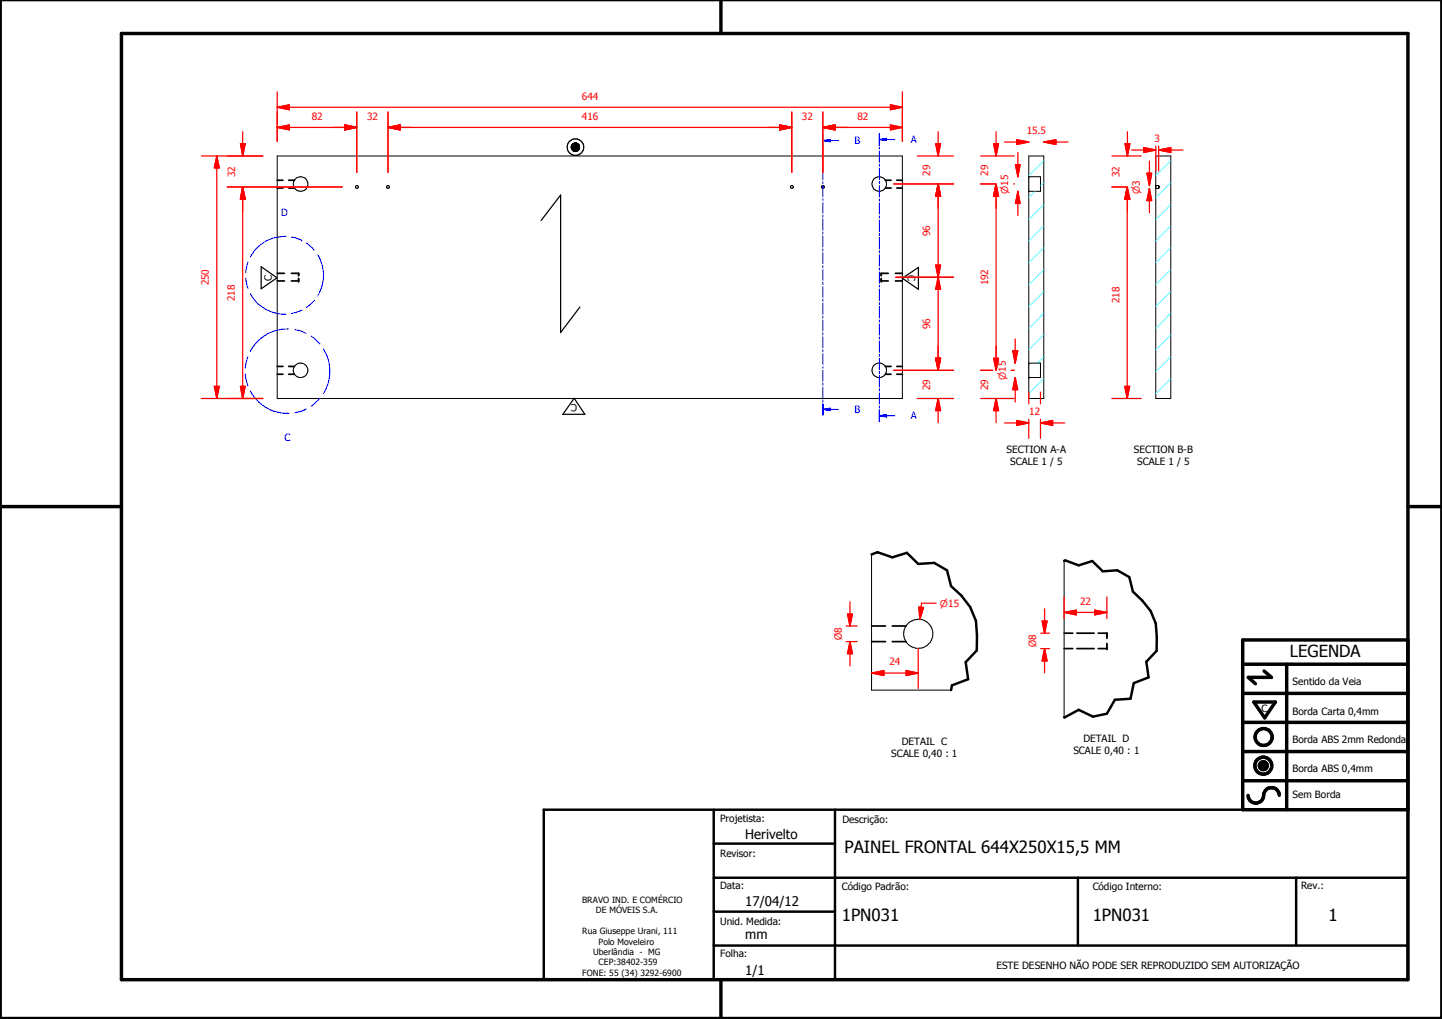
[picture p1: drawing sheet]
<svg xmlns="http://www.w3.org/2000/svg" width="297mm" height="210mm" viewBox="0 0 297 210" stroke-linecap="round" stroke-linejoin="round" font-family="sans-serif">
<g fill="none" stroke="#000" stroke-width=".35">
<path d="M57.1 37.1h1.2M57.1 38.7h1.2M59.5 37.1h1.2M59.5 38.7h1.2M182.4 37.1h1.2M182.4 38.7h1.2M184.7 37.1h1.2M184.7 38.7h1.2M57.1 56.3h1.5M57.1 57.9h1.5M60 56.3h1.5v.5M61.5 57.4v.5h-1.5"/>
<path d="M181.5 57.4v.5h1.5M183 56.3h-1.5v.5M184.4 56.3h1.5M184.4 57.9h1.5M57.1 75.5h1.2M57.1 77.1h1.2M59.5 75.5h1.2M59.5 77.1h1.2M182.4 75.5h1.2M182.4 77.1h1.2M184.7 75.5h1.2M184.7 77.1h1.2"/>
<path d="M179.5 128.9h2.9M179.5 132.2h2.9M183.8 128.9h2.8M183.8 132.2h2.8M219.2 130.4h1.8M219.2 133.6h1.8M221.8 130.4h3.6M221.8 133.6h3.6M226.2 130.4h1.8v1.1M228 132.5v1.1h-1.8"/>
</g>
<g fill="#000">
<circle cx="61.5" cy="57.9" r=".18"/>
<circle cx="181.5" cy="57.9" r=".18"/>
<circle cx="228" cy="130.4" r=".18"/>
<circle cx="228" cy="133.6" r=".18"/>
</g>
<g fill="none" stroke="#000" stroke-width=".21">
<path d="M57.1 32.1h128.8v50h-128.8zM73.3 38.3a.31 .31 0 0 1 .5 0 .31 .31 0 0 1-.1 .5 .31 .31 0 0 1-.5-.1zM79.7 38.3a.3 .3 0 0 1 .5 0 .3 .3 0 0 1-.2 .5 .3 .3 0 0 1-.4-.3zM117.7 30.3l1.7 .1zM117.7 30.2l1.7 .1zM117.7 30.1l1.7 .1zM117.7 30.4h1.7zM117.7 30.4l1.6 .1zM117.7 30.5l1.6 .1zM117.7 30.1h1.6zM117.7 30.6h1.6zM117.8 30l1.5 .1z"/>
<path d="M117.8 30.6l1.5 .1zM117.8 29.9l1.5 .1zM117.8 30.7h1.5zM117.8 30.7l1.4 .1zM117.9 29.8l1.4 .1zM117.9 30.8h1.3zM117.9 30.8l1.3 .1zM117.9 29.8h1.3zM117.9 30.9h1.3zM117.9 30.9h1.2zM118 29.7l1.2 .1h-1.3zM118 29.7l1.2 .1z"/>
<path d="M118 29.7h1.1zM118 30.9h1.1zM118 30.9l1 .1zM118 29.6l1.1 .1zM118 29.6h1zM118 31h1zM118 31l1 .1zM118.1 29.6h.9zM118.1 31.1h.9zM118.1 31.1h.8zM118.2 29.5l.8 .1zM118.2 29.5h.7z"/>
<path d="M118.2 31.1h.7zM118.2 31.1h.6zM118.3 29.5h.6zM118.3 29.5h.5zM118.3 31.1h.5zM118.3 31.1h.4zM118.4 29.5h.4zM118.4 29.5h.3zM118.4 31.1h.3zM118.4 31.1l.2 .1zM118.4 29.5h.2zM118.4 31.2h.2z"/>
<path d="M162.9 38.3h.4l.1 .4a.31 .31 0 0 1-.5 0 .31 .31 0 0 1 0-.4zM211.9 32.1h3.1v50h-3.1zM211.9 36.4h2.4v3h-2.4M238.1 38.2h.1M238.1 38.2h.6M238.1 32.1h3.1v50h-3.1zM238.1 38.8h.6M238.7 38.2h.1M238.7 38.2l.1 .3-.1 .3M238.7 38.2v.6M211.9 77.8h.1M211.9 74.8h.1"/>
<path d="M211.9 74.8h2.4v3h-2.4M179.5 114.2v28h16.4M219.2 115.5v32.2M259.4 157.6l1.6 .1zM259.4 157.7l1.6 .1zM259.4 157.8l1.6 .1zM259.4 157.9h1.6v.1zM259.4 157.9l1.6 .1h-1.5zM259.4 157.6h1.6zM259.5 158h1.5zM259.5 158l1.4 .1zM259.5 157.5l1.5 .1z"/>
<path d="M259.5 158.1h1.4zM259.5 157.4l1.5 .1zM259.5 158.1l1.4 .1zM259.5 157.3l1.4 .1zM259.6 158.2h1.3zM259.6 158.2h1.2zM259.6 157.2l1.3 .1zM259.6 158.2l1.2 .1zM259.6 157.2h1.3zM259.7 158.3h1.1zM259.7 158.3l1 .1zM259.7 157.1l1.1 .1z"/>
<path d="M259.7 157.1h1.1zM259.8 158.4h.9zM259.8 158.4h.8zM259.8 157.1h1zM259.8 157.1h.9zM259.8 158.4l.8 .1zM259.8 157l.9 .1zM259.8 157h.8zM259.9 158.5h.7zM259.9 158.5h.6zM259.9 157h.7zM260 158.5h.5z"/>
<path d="M260 158.5h.4zM260 157h.6zM260.1 158.5h.3zM260.1 158.5h.2zM260.1 156.9l.4 .1zM260.1 156.9h.3zM260.1 156.9h.2z"/>
<circle cx="61.9" cy="37.9" r="1.51"/>
<circle cx="169.5" cy="38.5" r=".3"/>
<circle cx="181.1" cy="37.9" r="1.49"/>
<circle cx="61.9" cy="76.3" r="1.5"/>
<circle cx="181.1" cy="76.3" r="1.49"/>
<circle cx="189.2" cy="130.6" r="3"/>
</g>
<path d="M179.5 114.2l1.3-.5 3 1.1 3-.9 2.3 2.3 3.3-.2 2.7 1.5 .8 3.2 2.1 2 1.9 2.4 1.1 2.8 .2 3v3.1l-2.3 2.4 .5 3.5-3.3 1.3-.2 1M219.2 115.5l.3-.1 2.7 1.1 2.8-.9 2.2 2.1 3-.2 2.4 1.4 .8 3 1.9 1.8 1.7 2.2 1.1 2.5 .2 2.8-.1 2.9-2.1 2.2 .5 3.2-3.1 1.2-.6 3.2-3.2 .2-1.7 2.9-2.9 .6-2.9-1.4-3 1.5M112 166.8h178v35h-178zM147 173.8h25M147 166.8v35M172 166.8v35M147 194.8h143M147 180.8h143M147 187.8h25M222 180.8v14M267 180.8v14" fill="none" stroke="#000" stroke-width=".51"/>
<g fill="#000">
<path d="M117.7 30.3l1.7 .1zM117.7 30.2l1.7 .1zM117.7 30.1l1.7 .1zM117.7 30.1h1.6zM117.8 30l1.5 .1zM117.8 29.9l1.5 .1zM117.9 29.8l1.4 .1zM117.9 29.8h1.3zM118 29.7l1.2 .1h-1.3zM118 29.7l1.2 .1zM118 29.7h1.1zM118 29.6l1.1 .1z"/>
<path d="M118 29.6h1zM118.1 29.6h.9zM118.2 29.5l.8 .1zM118.2 29.5h.7zM118.3 29.5h.6zM118.3 29.5h.5zM118.4 29.5h.4zM118.4 29.5h.3zM118.4 29.5h.2zM118.4 31.1l.2 .1zM118.4 31.2h.2zM118.3 31.1h.4z"/>
<path d="M118.4 31.1h.3zM118.2 31.1h.6zM118.3 31.1h.5zM118.1 31.1h.8zM118.2 31.1h.7zM118 31l1 .1zM118.1 31.1h.9zM118 30.9l1 .1zM118 31h1zM117.9 30.9h1.2zM118 30.9h1.1zM117.9 30.8l1.3 .1z"/>
<path d="M117.9 30.9h1.3zM117.8 30.7l1.4 .1zM117.9 30.8h1.3zM117.7 30.6h1.6zM117.8 30.6l1.5 .1zM117.8 30.7h1.5zM117.7 30.4l1.6 .1zM117.7 30.5l1.6 .1zM117.7 30.4h1.7zM259.4 157.6h1.6zM259.5 157.5l1.5 .1zM259.5 157.4l1.5 .1z"/>
<path d="M259.5 157.3l1.4 .1zM259.6 157.2l1.3 .1zM259.6 157.2h1.3zM259.7 157.1l1.1 .1zM259.7 157.1h1.1zM259.8 157.1h1zM259.8 157.1h.9zM259.8 157l.9 .1zM259.8 157h.8zM259.9 157h.7zM260 157h.6zM260.1 156.9l.4 .1z"/>
<path d="M260.1 156.9h.3zM260.1 156.9h.2zM260.1 158.5h.2zM260 158.5h.4zM260.1 158.5h.3zM259.9 158.5h.6zM260 158.5h.5zM259.8 158.4l.8 .1zM259.9 158.5h.7zM259.8 158.4h.8zM259.7 158.3l1 .1zM259.8 158.4h.9z"/>
<path d="M259.6 158.2l1.2 .1zM259.7 158.3h1.1zM259.6 158.2h1.2zM259.5 158.1l1.4 .1zM259.6 158.2h1.3zM259.5 158l1.4 .1zM259.5 158.1h1.4zM259.4 157.9l1.6 .1h-1.5zM259.5 158h1.5zM259.4 157.6l1.6 .1zM259.4 157.7l1.6 .1zM259.4 157.8l1.6 .1z"/>
<path d="M259.4 157.9h1.6v.1z"/>
</g>
<g fill="none" stroke="#000" stroke-width=".71">
<path d="M148.5 0v6.9M297 -.1v209.9h-297v-209.9M25 6.9h265v194.9h-265zM0 104.4h25M290 104.4h7M256 136.8h34M260.4 138.2l1.5 1.3h-4.8l1.5 1.3M265 136.8v30M290 131.8h-34v35h34M256 154.8h34M256 148.8h34M256 142.8h34"/>
<path d="M258.3 144.6h4.4l-2.2 3.3zM256 160.8h34M257.1 163.8a1.62 1.62 0 0 0 1.8 1.6 1.62 1.62 0 0 0 1.4-1.9 1.63 1.63 0 0 1 1.7-1.2 1.63 1.63 0 0 1 1.5 1.5M148.5 201.8v8"/>
<circle cx="260.2" cy="157.7" r="1.76"/>
<circle cx="260.2" cy="157.7" r=".82"/>
<circle cx="260.3" cy="151.8" r="1.76"/>
</g>
<g fill="none" stroke="#00f" stroke-width=".21">
<path d="M181.1 27.6v2.3M181.1 30.3v.4M181.1 31.1v2.3M181.1 33.8v.5M181.1 34.7v2.3M181.1 37.4v.4M181.1 38.2v2.4M181.1 28.7h1.5M181.1 40.9v.5M181.1 41.8v2.3M181.1 44.5v.5M181.1 45.3v2.4"/>
<path d="M181.1 48v.5M181.1 48.9v2.4M181.1 51.6v.5M181.1 52.5v2.3M181.1 55.2v.4M181.1 56v2.4M181.1 58.8v.4M181.1 59.6v2.3M181.1 62.3v.4M181.1 63.1v2.4M181.1 65.9v.4M181.1 66.7v2.3"/>
<path d="M181.1 69.4v.4M181.1 70.2v2.4M181.1 73v.4M181.1 73.8v2.4M181.1 76.5v.5M181.1 77.3v2.4M181.1 80.1v.4M181.1 80.9v2.4M181.1 83.7v.4M181.1 84.5v2.3"/>
</g>
<path d="M181.1 27.6v2.3M181.1 84.5v2.3" fill="none" stroke="#00f" stroke-width=".3"/>
<path d="M181.1 28.7l1.5-.2v.5z" fill="#00f"/>
<path d="M181.1 28.7l1.5-.2v.5zM182.6 28.7h1.7M181.1 85.6h1.5" fill="none" stroke="#00f" stroke-width=".21"/>
<path d="M181.1 85.6l1.5-.2v.5z" fill="#00f"/>
<g fill="none" stroke="#00f" stroke-width=".21">
<path d="M169.5 27.9v2.2M169.5 30.5v.4M169.5 31.3v2.3M169.5 34v.4M169.5 34.8v2.2M169.5 37.4v.4M169.5 38.2v2.3M169.5 29h1.5M169.5 40.9v.4M169.5 41.7v2.2M169.5 44.3v.5M169.5 45.1v2.3"/>
<path d="M169.5 47.8v.4M169.5 48.6v2.3M169.5 51.3v.4M169.5 52.1v2.2M169.5 54.7v.5M169.5 55.5v2.3M169.5 58.2v.4M169.5 59v2.3M169.5 61.6v.5M169.5 62.4v2.3M169.5 65.1v.4M169.5 65.9v2.3"/>
<path d="M169.5 68.5v.5M169.5 69.4v2.2M169.5 72v.5M169.5 72.9v2.2M169.5 75.5v.4M169.5 76.3v2.2M169.5 78.9v.5M169.5 79.8v2.2M169.5 82.4v.4M169.5 83.2v2.3M181.1 85.6l1.5-.2v.5zM182.6 85.6h1.7"/>
</g>
<path d="M213.2 39.4l-1.3 1.3M215 37.6l-.7 .7M215 33.1l-3.1 3.1M215 55.5l-3.1 3.1M215 51.1l-3.1 3M215 46.6l-3.1 3.1M215 42.1l-3.1 3.1M215 78l-3.1 3.1M215 73.5l-1.3 1.3M215 69l-3.1 3.1M215 64.5l-3.1 3.1M215 60l-3.1 3.1" fill="none" stroke="#0ff" stroke-width=".21"/>
<path d="M169.5 27.9v2.2M169.5 83.2v2.3" fill="none" stroke="#00f" stroke-width=".3"/>
<path d="M169.5 29l1.5-.3v.5z" fill="#00f"/>
<path d="M169.5 29l1.5-.3v.5zM171 29h1.7M169.5 84.3h1.5" fill="none" stroke="#00f" stroke-width=".21"/>
<path d="M169.5 84.3l1.5-.2v.5z" fill="#00f"/>
<g fill="none" stroke="#00f" stroke-width=".21">
<path d="M50.6 57.3l.5 2.2M51.1 54l-.5 2.2M58.9 48.7a7.9 7.9 0 0 0-7.3 4.3M60 48.8l2.1 .7M62.1 49.5h.1M63.1 50.1l1.7 1.5M65.4 52.5a8 8 0 0 1 0 8.5M50.5 77l.6 2.4M51.1 73.5l-.6 2.4M51.6 60.5a8.2 8.2 0 0 0 7.3 4.2M59.5 67.8a8.6 8.6 0 0 0-7.9 4.6M60.7 67.9l1.4 .3 .9 .5"/>
<path d="M62.1 63.9l-2.1 .7M64.1 69.2l1.8 1.7M64.8 61.8l-1.7 1.5M66.6 71.8a8.8 8.8 0 0 1 0 9.3M51.6 80.5a8.6 8.6 0 0 0 7.9 4.6M63 84.2l-.9 .5-1.4 .3M65.9 82l-1.8 1.7M169.5 84.3l1.5-.2v.5zM171 84.3h1.7"/>
</g>
<path d="M241.2 37.6l-3.1 3.1M241.2 33.1l-3.1 3.1M241.2 55.5l-3.1 3.1M241.2 51.1l-3.1 3M241.2 46.6l-3.1 3.1M241.2 42.1l-3.1 3.1M241.2 78l-3.1 3.1M241.2 73.5l-3.1 3.1M241.2 69l-3.1 3.1M241.2 64.5l-3.1 3.1M241.2 60l-3.1 3.1" fill="none" stroke="#0ff" stroke-width=".21"/>
<path d="M189.7 125.1l-.2 2.5" fill="none" stroke="#f00" stroke-width=".25"/>
<path d="M189.3 125.1h.9l-.7 2.5z" fill="#f00"/>
<path d="M186.6 138.6h2.5M189.3 125.1h.9l-.7 2.5zM192.8 124.2h-3l-.1 .9" fill="none" stroke="#f00" stroke-width=".25"/>
<path d="M186.6 138.1l2.5 .5-2.5 .5z" fill="#f00"/>
<path d="M179.5 138.6h2.6M186.6 138.1l2.5 .5-2.5 .5z" fill="none" stroke="#f00" stroke-width=".25"/>
<path d="M179.5 138.6l2.6-.5v1z" fill="#f00"/>
<path d="M175.1 132.2v2.5M179.5 138.6l2.6-.5v1zM182.1 138.6h4.5M189.1 133.6v8.2" fill="none" stroke="#f00" stroke-width=".25"/>
<path d="M175.1 132.2l.5 2.5h-1z" fill="#f00"/>
<path d="M175.1 132.2l.5 2.5h-1zM175.1 126.5v2.4" fill="none" stroke="#f00" stroke-width=".25"/>
<path d="M174.6 126.5h1l-.5 2.4z" fill="#f00"/>
<path d="M174.3 128.9h2.3M174.3 132.2h2.3M174.6 126.5h1l-.5 2.4zM175.1 124v2.5M175.1 134.7v2.5M215.2 133.6v2.5" fill="none" stroke="#f00" stroke-width=".25"/>
<path d="M215.2 133.6l.5 2.5h-1z" fill="#f00"/>
<path d="M215.2 133.6l.5 2.5h-1zM215.2 127.9v2.5" fill="none" stroke="#f00" stroke-width=".25"/>
<path d="M214.7 127.9h1l-.5 2.5z" fill="#f00"/>
<path d="M214.4 130.4h1.8M214.4 133.6h1.8M214.7 127.9h1l-.5 2.5zM215.2 125.4v2.5M215.2 136.1v2.5M219.2 126.2h2.5" fill="none" stroke="#f00" stroke-width=".25"/>
<path d="M219.2 126.2l2.5-.5v1z" fill="#f00"/>
<path d="M219.2 126.2l2.5-.5v1zM225.5 126.2h2.5" fill="none" stroke="#f00" stroke-width=".25"/>
<path d="M225.5 125.7l2.5 .5-2.5 .5z" fill="#f00"/>
<path d="M57.1 26.2h2.5M219.2 123v4.4M221.7 126.2h3.8M225.5 125.7l2.5 .5-2.5 .5zM228 123v4.4" fill="none" stroke="#f00" stroke-width=".25"/>
<g fill="none" stroke="#000" stroke-width=".25">
<path d="M53.8 54.9l3.3 2.3-3.3 2.3zM111.5 45.4l4-5.2v28.3l4-5.3M185.9 57.3l3.3-2.2v4.5zM118.3 82l2.2 3.3h-4.6z"/>
<circle cx="118.5" cy="30.3" r=".85"/>
<circle cx="118.5" cy="30.3" r="1.71"/>
</g>
<path d="M57.1 26.2l2.5-.5v1.1z" fill="#f00"/>
<path d="M57.1 26.2l2.5-.5v1.1zM71 26.2h2.5" fill="none" stroke="#f00" stroke-width=".25"/>
<path d="M71 25.7l2.5 .5-2.5 .6z" fill="#f00"/>
<path d="M57.1 23.1v6M59.6 26.2h13.9M71 25.7l2.5 .5-2.5 .6zM73.5 23.1v12.4" fill="none" stroke="#f00" stroke-width=".25"/>
<path d="M71 25.7l2.5 .5-2.5 .6z" fill="#f00"/>
<path d="M71 25.7l2.5 .5-2.5 .6zM79.9 26.2h2.5" fill="none" stroke="#f00" stroke-width=".25"/>
<path d="M79.9 26.2l2.5-.5v1.1z" fill="#f00"/>
<path d="M68.5 26.2h2.5M73.5 23.1v12.4M79.9 26.2l2.5-.5v1.1zM79.9 26.2h5M79.9 23.1v12.4" fill="none" stroke="#f00" stroke-width=".25"/>
<path d="M79.9 26.2l2.5-.5v1.1z" fill="#f00"/>
<path d="M79.9 26.2l2.5-.5v1.1zM160.6 26.2h2.5" fill="none" stroke="#f00" stroke-width=".25"/>
<path d="M160.6 25.7l2.5 .5-2.5 .6z" fill="#f00"/>
<path d="M79.9 23.1v12.4M82.4 26.2h80.7M160.6 25.7l2.5 .5-2.5 .6zM163.1 23.1v12.4" fill="none" stroke="#f00" stroke-width=".25"/>
<path d="M160.6 25.7l2.5 .5-2.5 .6z" fill="#f00"/>
<path d="M160.6 25.7l2.5 .5-2.5 .6zM169.5 26.2h2.5" fill="none" stroke="#f00" stroke-width=".25"/>
<path d="M169.5 26.2l2.5-.5v1.1z" fill="#f00"/>
<path d="M158.1 26.2h2.5M163.1 23.1v12.4M169.5 26.2l2.5-.5v1.1zM169.5 26.2h5M169.5 23.1v12.4" fill="none" stroke="#f00" stroke-width=".25"/>
<path d="M169.5 26.2l2.5-.5v1.1z" fill="#f00"/>
<path d="M169.5 26.2l2.5-.5v1.1zM183.4 26.2h2.5" fill="none" stroke="#f00" stroke-width=".25"/>
<path d="M183.4 25.7l2.5 .5-2.5 .6z" fill="#f00"/>
<path d="M57.1 22.1h2.5M169.5 23.1v12.4M172 26.2h11.4M183.4 25.7l2.5 .5-2.5 .6zM185.9 23.1v6" fill="none" stroke="#f00" stroke-width=".25"/>
<path d="M57.1 22.1l2.5-.5v1z" fill="#f00"/>
<path d="M57.1 22.1l2.5-.5v1zM183.4 22.1h2.5" fill="none" stroke="#f00" stroke-width=".25"/>
<path d="M183.4 21.6l2.5 .5-2.5 .5z" fill="#f00"/>
<path d="M57.1 18.9v10.2M185.9 18.9v10.2M50 29.6v2.5M59.6 22.1h123.8M183.4 21.6l2.5 .5-2.5 .5z" fill="none" stroke="#f00" stroke-width=".25"/>
<path d="M49.5 29.6h1l-.5 2.5z" fill="#f00"/>
<path d="M49.5 29.6h1l-.5 2.5zM50 38.5v2.5" fill="none" stroke="#f00" stroke-width=".25"/>
<path d="M50 38.5l.5 2.5h-1z" fill="#f00"/>
<path d="M46.8 32.1h7.3M46.8 38.5h23.7M50 38.5l.5 2.5h-1zM50 27.1v2.5M50 41v2.5M50 79.6v2.5" fill="none" stroke="#f00" stroke-width=".25"/>
<path d="M49.5 79.6h1l-.5 2.5z" fill="#f00"/>
<path d="M50 38.5v2.5M49.5 79.6h1l-.5 2.5z" fill="none" stroke="#f00" stroke-width=".25"/>
<path d="M50 38.5l.5 2.5h-1z" fill="#f00"/>
<path d="M46.8 38.5h23.7M50 38.5l.5 2.5h-1zM50 41v38.6M44.7 79.6v2.5M46.8 82.1h7.3" fill="none" stroke="#f00" stroke-width=".25"/>
<path d="M44.2 79.6h1l-.5 2.5z" fill="#f00"/>
<path d="M44.7 32.1v2.5M44.2 79.6h1l-.5 2.5z" fill="none" stroke="#f00" stroke-width=".25"/>
<path d="M44.7 32.1l.5 2.5h-1z" fill="#f00"/>
<path d="M41.5 32.1h12.6M44.7 32.1l.5 2.5h-1zM44.7 34.6v45M193.2 29.6v2.5M41.5 82.1h12.6" fill="none" stroke="#f00" stroke-width=".25"/>
<path d="M192.7 29.6h1.1l-.6 2.5z" fill="#f00"/>
<path d="M192.7 29.6h1.1l-.6 2.5zM193.2 37.9v2.5" fill="none" stroke="#f00" stroke-width=".25"/>
<path d="M193.2 37.9l.6 2.5h-1.1z" fill="#f00"/>
<path d="M184.1 37.9h12.3M188.9 32.1h7.5M193.2 37.9l.6 2.5h-1.1zM193.2 27.1v2.5M193.2 37.9v5" fill="none" stroke="#f00" stroke-width=".25"/>
<path d="M193.2 37.9l.6 2.5h-1.1z" fill="#f00"/>
<path d="M193.2 37.9l.6 2.5h-1.1zM193.2 54.6v2.5" fill="none" stroke="#f00" stroke-width=".25"/>
<path d="M192.7 54.6h1.1l-.6 2.5z" fill="#f00"/>
<path d="M184.1 37.9h12.3M184.5 57.1h11.9M192.7 54.6h1.1l-.6 2.5zM193.2 40.4v14.2M193.2 73.8v2.5" fill="none" stroke="#f00" stroke-width=".25"/>
<path d="M192.7 73.8h1.1l-.6 2.5z" fill="#f00"/>
<path d="M193.2 57.1v2.5M192.7 73.8h1.1l-.6 2.5z" fill="none" stroke="#f00" stroke-width=".25"/>
<path d="M193.2 57.1l.6 2.5h-1.1z" fill="#f00"/>
<path d="M184.5 57.1h11.9M193.2 57.1l.6 2.5h-1.1zM193.2 59.6v14.2M184.1 76.3h12.3M193.2 82.1v2.5" fill="none" stroke="#f00" stroke-width=".25"/>
<path d="M193.2 82.1l.6 2.5h-1.1z" fill="#f00"/>
<path d="M193.2 73.8v2.5M193.2 82.1l.6 2.5h-1.1z" fill="none" stroke="#f00" stroke-width=".25"/>
<path d="M192.7 73.8h1.1l-.6 2.5z" fill="#f00"/>
<path d="M209.7 33.9v2.5M184.1 76.3h12.3M192.7 73.8h1.1l-.6 2.5zM193.2 71.3v2.5M188.9 82.1h7.5M193.2 84.6v2.5" fill="none" stroke="#f00" stroke-width=".25"/>
<path d="M209.2 33.9h.9l-.4 2.5z" fill="#f00"/>
<path d="M209.2 33.9h.9l-.4 2.5zM209.7 39.4v2.5" fill="none" stroke="#f00" stroke-width=".25"/>
<path d="M209.7 39.4l.4 2.5h-.9z" fill="#f00"/>
<path d="M205.2 29.6v2.5M209.7 39.4l.4 2.5h-.9zM209.7 31.4v2.5M209.7 41.9v2.5" fill="none" stroke="#f00" stroke-width=".25"/>
<path d="M204.7 29.6h1l-.5 2.5z" fill="#f00"/>
<path d="M204.7 29.6h1l-.5 2.5z" fill="none" stroke="#f00" stroke-width=".25"/>
<path d="M205.2 37.9l.5 2.5h-1z" fill="#f00"/>
<path d="M202 32.1h6.9M202 37.9h3.1M205.1 38.5l-.4 1.9h.4M205.2 37.9l.5 2.5h-1zM205.2 27.1v2.5M208.9 37.9h.1M205.2 40.7v2.2" fill="none" stroke="#f00" stroke-width=".25"/>
<path d="M205.2 37.9l.5 2.5h-1z" fill="#f00"/>
<path d="M205.2 37.9l.5 2.5h-1z" fill="none" stroke="#f00" stroke-width=".25"/>
<path d="M204.7 73.8h1l-.5 2.5z" fill="#f00"/>
<path d="M202 37.9h3.1M205.1 38.5l-.4 1.9h.4M208.9 37.9h.1M205.2 40.7v32.8M202 76.3h2.5M204.7 73.8h1l-.5 2.5zM208.3 76.3h.6M205.2 82.1v2.5" fill="none" stroke="#f00" stroke-width=".25"/>
<path d="M205.2 82.1l.5 2.5h-1z" fill="#f00"/>
<path d="M205.2 82.1l.5 2.5h-1z" fill="none" stroke="#f00" stroke-width=".25"/>
<path d="M204.7 73.8h1l-.5 2.5z" fill="#f00"/>
<path d="M202 76.3h2.5M204.7 73.8h1l-.5 2.5zM205.2 71.3v2.2M208.3 76.3h.6M209.1 72.3v2.5M202 82.1h6.9M205.2 84.6v2.5" fill="none" stroke="#f00" stroke-width=".25"/>
<path d="M208.6 72.3h1l-.5 2.5z" fill="#f00"/>
<path d="M208.6 72.3h1l-.5 2.5zM209.1 77.8v2.5" fill="none" stroke="#f00" stroke-width=".25"/>
<path d="M209.1 77.8l.5 2.5h-1z" fill="#f00"/>
<path d="M209.1 77.8l.5 2.5h-1zM209.1 69.8v2.5M209.1 80.3v2.5M214.3 87.1h2.5" fill="none" stroke="#f00" stroke-width=".25"/>
<path d="M214.3 87.1l2.5-.5v1z" fill="#f00"/>
<path d="M209.4 87.1h2.5M214.3 87.1l2.5-.5v1z" fill="none" stroke="#f00" stroke-width=".25"/>
<path d="M209.4 86.6l2.5 .5-2.5 .5z" fill="#f00"/>
<path d="M215 29.3h2.5M206.9 87.1h2.5M209.4 86.6l2.5 .5-2.5 .5zM211.9 80.8v2.4M211.9 86.4v3.9M214.3 80.8v2.4M214.3 86.4v3.9M216.8 87.1h2.5" fill="none" stroke="#f00" stroke-width=".25"/>
<path d="M215 29.3l2.5-.5v1z" fill="#f00"/>
<path d="M209.4 29.3h2.5M215 29.3l2.5-.5v1z" fill="none" stroke="#f00" stroke-width=".25"/>
<path d="M209.4 28.8l2.5 .5-2.5 .5z" fill="#f00"/>
<path d="M206.9 29.3h2.5M209.4 28.8l2.5 .5-2.5 .5zM217.5 29.3h2.5M232.2 29.6v2.5" fill="none" stroke="#f00" stroke-width=".25"/>
<path d="M231.7 29.6h1l-.5 2.5z" fill="#f00"/>
<path d="M231.7 29.6h1l-.5 2.5z" fill="none" stroke="#f00" stroke-width=".25"/>
<path d="M232.2 38.5l.5 2.5h-1z" fill="#f00"/>
<path d="M229.1 32.1h6M229.1 38.5h3.1M232.2 38.9l-.5 2.1h1v-.3M232.2 38.5l.5 2.5h-1zM232.2 27.1v2.5M236.8 35.7v2.5M232.2 40.7v2.8" fill="none" stroke="#f00" stroke-width=".25"/>
<path d="M236.3 35.7h.9l-.4 2.5z" fill="#f00"/>
<path d="M236.3 35.7h.9l-.4 2.5zM236.8 38.8v2.5" fill="none" stroke="#f00" stroke-width=".25"/>
<path d="M236.8 38.8l.4 2.5h-.9z" fill="#f00"/>
<path d="M235.6 30.9h2.5M236.8 38.8l.4 2.5h-.9zM236.8 33.2v2.5M236.8 41.3v2.5" fill="none" stroke="#f00" stroke-width=".25"/>
<path d="M235.6 30.4l2.5 .5-2.5 .5z" fill="#f00"/>
<path d="M235.6 30.4l2.5 .5-2.5 .5zM238.7 30.9h2.5" fill="none" stroke="#f00" stroke-width=".25"/>
<path d="M238.7 30.9l2.5-.5v1z" fill="#f00"/>
<path d="M233.1 30.9h2.5M238.1 30.1v5.1M238.7 30.9l2.5-.5v1zM238.7 30.1v5.1M241.2 30.9h2.5M232.2 79.6v2.5" fill="none" stroke="#f00" stroke-width=".25"/>
<path d="M231.7 79.6h1l-.5 2.5z" fill="#f00"/>
<path d="M231.7 79.6h1l-.5 2.5z" fill="none" stroke="#f00" stroke-width=".25"/>
<path d="M232.2 38.5l.5 2.5h-1z" fill="#f00"/>
<path d="M229 38.5h3.2M232.2 38.8l-.5 2.2h1l-.1-.3M232.2 38.5l.5 2.5h-1zM232.2 40.7v38.9M229 82.1h6.1" fill="none" stroke="#f00" stroke-width=".25"/>
<g font-size="3.5">
<text x="173.9" y="175.7">PAINEL FRONTAL 644X250X15,5 MM</text>
<text x="173.4" y="189.7">1PN031</text>
<text x="225.1" y="189.7">1PN031</text>
<text x="273.6" y="189.7">1</text>
</g>
<text font-size="3.4" x="265.7" y="135.4">LEGENDA</text>
<g font-size="2.7">
<text x="153.5" y="172.8">Herivelto</text>
<text x="153.5" y="186.6">17/04/12</text>
<text x="153.5" y="193.4">mm</text>
<text x="153.5" y="200.8">1/1</text>
</g>
<g font-size="2.1" fill="#f00">
<text x="119.8" y="20.5">644</text>
<text x="64.2" y="24.6">82</text>
<text x="75.6" y="24.6">32</text>
<text x="119.9" y="24.6">416</text>
<text x="165.2" y="24.6">32</text>
<text x="176.6" y="24.6">82</text>
<text x="211.5" y="27.7">15.5</text>
<text x="237.8" y="29.3">3</text>
<text x="48.4" y="36.5" transform="rotate(-90 48.4 36.5)">32</text>
<text x="191.6" y="36.2" transform="rotate(-90 191.6 36.2)">29</text>
<text x="203.6" y="36.2" transform="rotate(-90 203.6 36.2)">29</text>
<text x="230.6" y="36.5" transform="rotate(-90 230.6 36.5)">32</text>
<text x="191.6" y="48.7" transform="rotate(-90 191.6 48.7)">96</text>
<text x="43" y="58.8" transform="rotate(-90 43 58.8)">250</text>
<text x="203.6" y="58.8" transform="rotate(-90 203.6 58.8)">192</text>
<text x="48.4" y="62" transform="rotate(-90 48.4 62)">218</text>
<text x="230.6" y="62.5" transform="rotate(-90 230.6 62.5)">218</text>
<text x="191.6" y="67.9" transform="rotate(-90 191.6 67.9)">96</text>
<text x="191.6" y="80.3" transform="rotate(-90 191.6 80.3)">29</text>
<text x="203.6" y="80.3" transform="rotate(-90 203.6 80.3)">29</text>
<text x="212" y="85.6">12</text>
<text x="222.5" y="124.6">22</text>
<text x="173.4" y="131.9" transform="rotate(-90 173.4 131.9)">Ø8</text>
<text x="183.2" y="137.1">24</text>
<text x="213.4" y="133.3" transform="rotate(-90 213.4 133.3)">Ø8</text>
</g>
<g font-size="2.1" fill="#00f">
<text x="176" y="29.8">B</text>
<text x="187.6" y="29.5">A</text>
<text x="58" y="44.5">D</text>
<text x="176" y="85.1">B</text>
<text x="187.6" y="86.4">A</text>
<text x="58.6" y="90.9">C</text>
</g>
<g font-size="2.1">
<text x="56" y="57.9" transform="rotate(-90 56 57.9)">C</text>
<text x="187" y="56.7" transform="rotate(90 187 56.7)">C</text>
<text x="118.9" y="83.2" transform="rotate(180 118.9 83.2)">C</text>
<text x="207.3" y="93.4">SECTION A-A</text>
<text x="208.1" y="95.8">SCALE 1 / 5</text>
<text x="233.5" y="93.4">SECTION B-B</text>
<text x="234.3" y="95.8">SCALE 1 / 5</text>
<text x="266.3" y="141.1">Sentido da Veia</text>
<text x="259.8" y="146.7">C</text>
<text x="266.3" y="147.2">Borda Carta 0,4mm</text>
<text x="183.6" y="155.9">SCALE 0,40 : 1</text>
<text x="185.8" y="153.4">DETAIL C</text>
<text x="221.1" y="155.2">SCALE 0,40 : 1</text>
<text x="223.2" y="152.8">DETAIL D</text>
<text x="266.3" y="153.1">Borda ABS 2mm Redonda</text>
<text x="266.3" y="159">Borda ABS 0,4mm</text>
<text x="266.3" y="164.4">Sem Borda</text>
<text x="148.4" y="169.3">Projetista:</text>
<text x="173.5" y="169.5">Descrição:</text>
<text x="148.4" y="176.6">Revisor:</text>
<text x="148.4" y="183.2">Data:</text>
<text x="173.4" y="183.3">Código Padrão:</text>
<text x="225.1" y="183.3">Código Interno:</text>
<text x="268" y="183.2">Rev.:</text>
<text x="148.4" y="190.5">Unid. Medida:</text>
<text x="148.4" y="197.2">Folha:</text>
<text x="205.3" y="199.5">ESTE DESENHO NÃO PODE SER REPRODUZIDO SEM AUTORIZAÇÃO</text>
</g>
<g font-size="1.9" fill="#f00">
<text x="207.7" y="39.9" transform="rotate(-90 207.7 39.9)">⌀15</text>
<text x="234.8" y="39.9" transform="rotate(-90 234.8 39.9)">⌀3</text>
<text x="207.2" y="78.3" transform="rotate(-90 207.2 78.3)">⌀15</text>
<text x="193.6" y="125">⌀15</text>
</g>
<g font-size="1.8">
<text x="119.9" y="186">BRAVO IND. E COMÉRCIO</text>
<text x="122.7" y="188.1">DE MÓVEIS S.A.</text>
<text x="119.9" y="192.4">Rua Giuseppe Urani, 111</text>
<text x="122.2" y="196.7">Uberlândia - MG</text>
<text x="123.3" y="194.6">Polo Moveleiro</text>
<text x="119.9" y="201">FONE: 55 (34) 3292-6900</text>
<text x="123.3" y="198.8">CEP:38402-359</text>
</g>
</svg>
